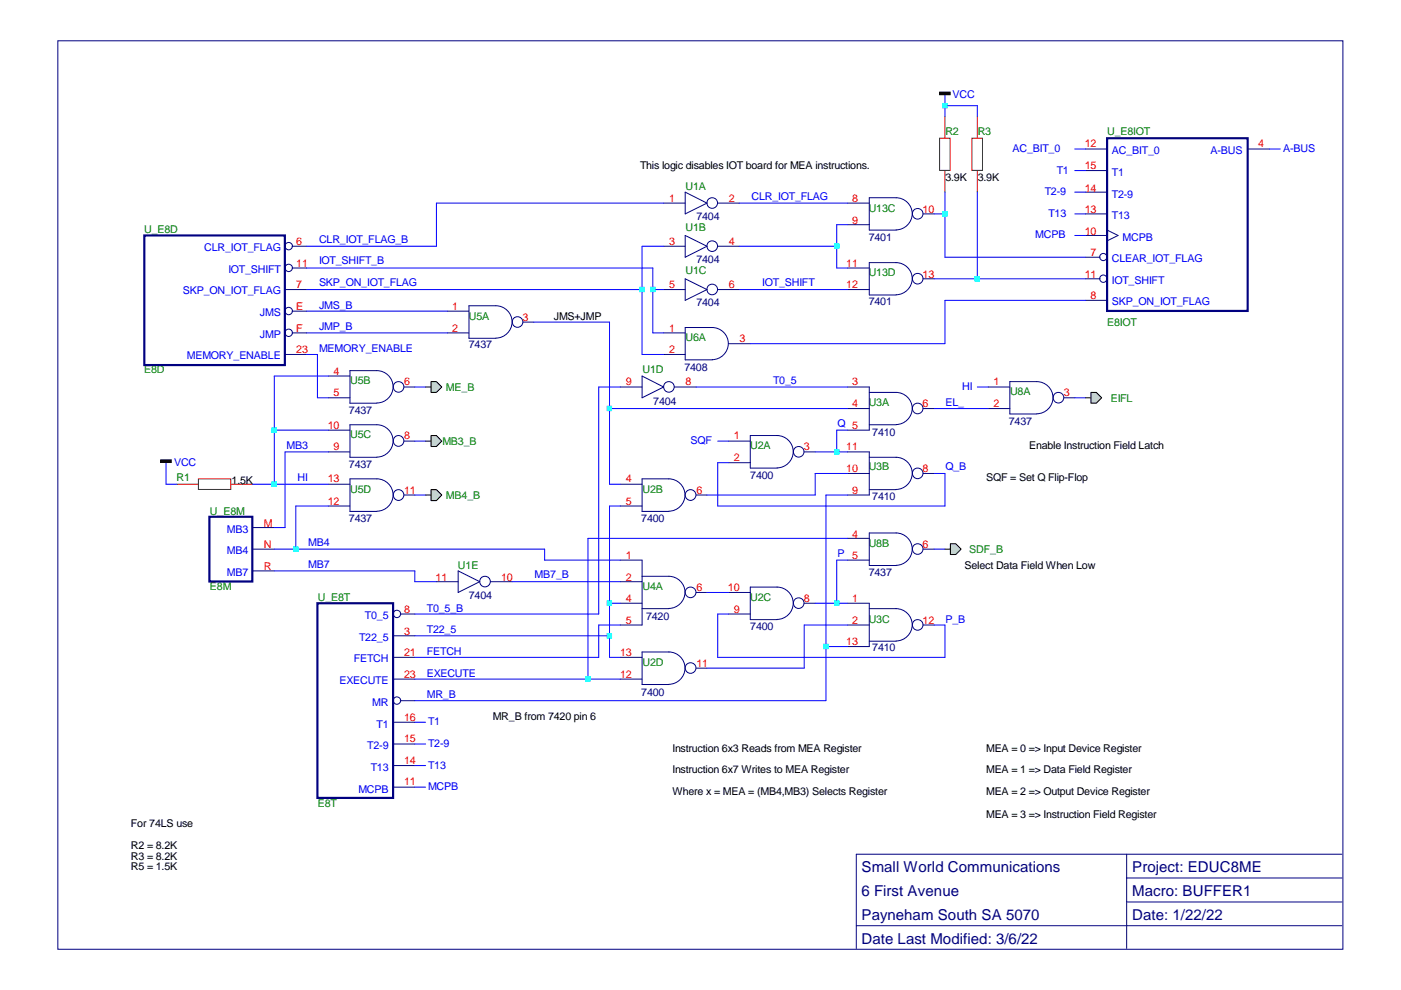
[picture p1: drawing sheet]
<svg xmlns="http://www.w3.org/2000/svg" width="297mm" height="210mm" viewBox="0 0 297 210" stroke-linecap="round" stroke-linejoin="round" font-family="sans-serif">
<g fill="none" stroke="#000080" stroke-width=".21">
<path d="M12.3 8.7h272.4v192.6h-272.4zM230.2 36.2h4.5M230.2 31.6h4.5M264.6 31.6h4.5M61.9 52.2h3.1M61.9 56.8h3.1M140.7 52.2h4.6M140.7 43.1h4.6M145.3 40.7l4.6 2.4-4.6 2.3zM145.3 49.9l4.6 2.3-4.6 2.3zM145.3 59.1l4.6 2.3-4.6 2.3zM152.2 52.2h4.5"/>
<path d="M152.2 43.1h4.5M179.7 56.8h4.6M179.7 43.1h4.6M179.7 47.6h4.6M190 41.9a3.4 3.4 0 0 1 3.4 3.4 3.4 3.4 0 0 1-3.4 3.4M190 55.7a3.4 3.4 0 0 1 3.4 3.4 3.4 3.4 0 0 1-3.4 3.4M190 41.9h-5.7v6.9h5.7M190 55.7h-5.7v6.8h5.7M195.7 59.1h2.4M195.7 45.4h2.4M230.2 54.5h3M230.2 59.1h3"/>
<path d="M230.2 40.7h4.5M230.2 45.4h4.5M230.2 49.9h4.5M234.7 48.8l2.4 1.1-2.4 1.2M60.4 61.4h4.6M60.4 75.2h4.6M61.9 66h3.1M61.9 70.6h3.1M69.6 79.7h4.6M94.9 66h4.5M94.9 70.6h4.5M105.1 71.7a3.4 3.4 0 0 0 3.5-3.4 3.4 3.4 0 0 0-3.5-3.5h-5.7v6.9h5.7"/>
<path d="M110.9 68.3h2.3M136.1 79.7l4.6 2.4-4.6 2.2zM140.7 70.6h4.6M140.7 61.4h4.6M140.7 75.2h4.6M145.3 69.4h5.7a3.4 3.4 0 0 1 3.4 3.4 3.4 3.4 0 0 1-3.4 3.5h-5.7zM152.2 61.4h4.5M154.5 72.9h4.6M179.7 61.4h4.6M230.2 63.7h4.5M69.6 95.8h4.6M69.6 91.2h4.6"/>
<path d="M69.6 84.3h4.6M79.9 96.9a3.4 3.4 0 0 0 3.4-3.4 3.4 3.4 0 0 0-3.4-3.4h-5.7v6.9h5.7M79.9 85.4a3.4 3.4 0 0 0 3.4-3.4 3.4 3.4 0 0 0-3.4-3.4h-5.7v6.9h5.7M85.7 93.5h2.3M85.7 82.1h2.3M131.5 82.1h4.6M143 82.1h4.6M154.5 93.5h4.6M154.5 98.1h4.6M164.7 92.3a3.4 3.4 0 0 1 3.5 3.5 3.4 3.4 0 0 1-3.5 3.4M164.8 92.3h-5.7v6.9h5.7M170.5 95.8h2.3"/>
<path d="M179.7 82.1h4.6v9.1h-4.6M179.7 95.8h4.6v9.2h-4.6M179.7 86.6h4.6M184.3 97h5.7M184.3 90.1h5.7M184.3 83.2h5.7M190 97a3.4 3.4 0 0 1 3.4 3.4 3.4 3.4 0 0 1-3.4 3.4M190 83.2a3.4 3.4 0 0 1 3.4 3.4 3.4 3.4 0 0 1-3.4 3.4M195.7 86.6h2.4M209.5 86.6h4.6M209.5 82.1h4.6M219.8 87.7a3.4 3.4 0 0 0 3.5-3.4 3.4 3.4 0 0 0-3.5-3.4h-5.7v6.9h5.7"/>
<path d="M225.6 84.3h2.3M53.5 116.4h4.7M53.5 111.9h4.7M69.6 102.7h4.6M69.6 107.3h4.6M79.9 108.4a3.4 3.4 0 0 0 3.4-3.4 3.4 3.4 0 0 0-3.4-3.5h-5.7v6.9h5.7M85.7 105h2.3M131.5 118.8h4.6v13.7h-4.6M131.5 102.7h4.6M131.5 107.3h4.6M141.8 101.5a3.4 3.4 0 0 1 3.4 3.5 3.4 3.4 0 0 1-3.4 3.4M141.8 101.5h-5.7v6.9h5.7"/>
<path d="M147.6 105h2.3M179.7 114.1h4.6M179.7 118.8h4.6M179.7 100.4h4.6M184.3 103.8h5.7M190 113a3.4 3.4 0 0 1 3.4 3.4 3.4 3.4 0 0 1-3.4 3.5M190 113h-5.7v6.9h5.7M195.7 116.4h2.4M195.7 100.4h2.4M53.5 121h4.7M83.4 139.4h4.6M83.4 134.8h4.6"/>
<path d="M84.9 130.2h3.1M92.5 123.3h4.6M97.1 121l4.6 2.3-4.6 2.3zM104 123.3h4.6M131.5 127.9h4.6M131.5 139.4h4.6M131.5 123.3h4.6M136.1 129h5.7M136.1 122.2h5.7M141.8 138.2a3.4 3.4 0 0 1 3.4 3.5 3.4 3.4 0 0 1-3.4 3.4M141.8 122.2a3.4 3.4 0 0 1 3.4 3.4 3.4 3.4 0 0 1-3.4 3.4M141.8 138.2h-5.7v6.9h5.7"/>
<path d="M147.6 125.6h2.3M154.5 125.6h4.6M154.5 130.2h4.6M164.7 124.5a3.4 3.4 0 0 1 3.5 3.4 3.4 3.4 0 0 1-3.5 3.4M164.8 124.5h-5.7v6.9h5.7M170.5 127.9h2.3M179.7 127.9h4.6v9.2h-4.6M179.7 132.5h4.6M184.3 135.9h5.7M184.3 129h5.7M190 129a3.4 3.4 0 0 1 3.4 3.5 3.4 3.4 0 0 1-3.4 3.4M195.7 132.5h2.4"/>
<path d="M83.4 144h4.6M83.4 157.7h4.6M83.4 153.1h4.6M84.9 148.6h3.1M131.5 144h4.6M147.6 141.7h2.3M83.4 162.3h4.6M83.4 166.9h4.6M181.6 196.3h102.9M238.9 181.1v20M238.9 186.2h45.6M238.9 191.2h45.6"/>
<path d="M284.5 181.1h-102.9v20"/>
<circle cx="61.2" cy="56.8" r=".78"/>
<circle cx="61.2" cy="52.2" r=".78"/>
<circle cx="151" cy="52.2" r="1.13"/>
<circle cx="151" cy="43" r="1.13"/>
<circle cx="194.6" cy="45.3" r="1.13"/>
<circle cx="194.6" cy="59.1" r="1.13"/>
<circle cx="233.9" cy="59.1" r=".77"/>
<circle cx="233.9" cy="54.5" r=".76"/>
<circle cx="61.2" cy="65.9" r=".78"/>
<circle cx="61.2" cy="70.6" r=".78"/>
<circle cx="109.7" cy="68.3" r="1.13"/>
<circle cx="151" cy="61.4" r="1.13"/>
<circle cx="84.5" cy="93.5" r="1.14"/>
<circle cx="84.5" cy="82" r="1.13"/>
<circle cx="141.8" cy="82" r="1.13"/>
<circle cx="169.3" cy="95.8" r="1.13"/>
<circle cx="194.6" cy="86.6" r="1.13"/>
<circle cx="224.4" cy="84.3" r="1.13"/>
<circle cx="84.5" cy="105" r="1.14"/>
<circle cx="146.4" cy="105" r="1.14"/>
<circle cx="194.6" cy="116.4" r="1.13"/>
<circle cx="194.6" cy="100.4" r="1.13"/>
<circle cx="84.2" cy="130.2" r=".78"/>
<circle cx="102.8" cy="123.3" r="1.13"/>
<circle cx="146.4" cy="125.6" r="1.13"/>
<circle cx="169.3" cy="127.9" r="1.13"/>
<circle cx="194.6" cy="132.5" r="1.13"/>
<circle cx="84.2" cy="148.5" r=".78"/>
<circle cx="146.4" cy="141.6" r="1.13"/>
</g>
<path d="M234.7 29.3h29.8v36.6h-29.8zM30.6 49.9h29.8v27.5h-29.8zM44.4 109.6h9.1v13.7h-9.1zM67.3 127.9h16v41.3h-16z" fill="none" stroke="#000080" stroke-width=".46"/>
<path d="M199.2 29.3h2.3v6.8h-2.3zM200.4 24.7v4.6M200.4 36.2v4.5M206.1 29.3h2.2v6.8h-2.2zM207.2 24.7v4.6M207.2 36.2v4.5M37.5 102.7h4.6M42.1 101.5h6.8v2.3h-6.8zM49 102.7h4.5" fill="none" stroke="#800000" stroke-width=".21"/>
<path d="M227.9 84.3h2.3" fill="none" stroke="#00f" stroke-width=".21"/>
<path d="M230.2 84.3h1.1" fill="none" stroke="#000" stroke-width=".21"/>
<path d="M231.3 83.2h1.1l1.2 1.1-1.2 1.2h-1.1z" fill-rule="evenodd" fill="#c0dcc0"/>
<path d="M231.3 83.2h1.1l1.2 1.1-1.2 1.2h-1.1z" fill="none" stroke="#000" stroke-width=".21"/>
<path d="M152.2 93.5h2.3M179.7 100.4h-6.9v4.6h-22.9M175.1 137.1h4.6" fill="none" stroke="#00f" stroke-width=".21"/>
<path d="M174.7 136.6h.8v.9h-.8z" fill-rule="evenodd" fill="#0ff"/>
<path d="M174.7 136.6h.8v.9h-.8z" fill="none" stroke="#0ff" stroke-width=".21"/>
<path d="M179.7 105h-4.6v32.1" fill="none" stroke="#00f" stroke-width=".21"/>
<path d="M174.7 136.6h.8v.9h-.8z" fill-rule="evenodd" fill="#0ff"/>
<path d="M174.7 136.6h.8v.9h-.8z" fill="none" stroke="#0ff" stroke-width=".21"/>
<path d="M175.1 137.1v11.5h-87.1" fill="none" stroke="#00f" stroke-width=".21"/>
<path d="M174.7 136.6h.8v.9h-.8z" fill-rule="evenodd" fill="#0ff"/>
<path d="M174.7 136.6h.8v.9h-.8z" fill="none" stroke="#0ff" stroke-width=".21"/>
<path d="M131.5 82.1h-4.6v48.1h-38.9M172.8 95.8h4.6" fill="none" stroke="#00f" stroke-width=".21"/>
<path d="M176.9 95.3h.9v.9h-.9z" fill-rule="evenodd" fill="#0ff"/>
<path d="M176.9 95.3h.9v.9h-.9z" fill="none" stroke="#0ff" stroke-width=".21"/>
<path d="M177.4 95.8h2.3" fill="none" stroke="#00f" stroke-width=".21"/>
<path d="M176.9 95.3h.9v.9h-.9z" fill-rule="evenodd" fill="#0ff"/>
<path d="M176.9 95.3h.9v.9h-.9z" fill="none" stroke="#0ff" stroke-width=".21"/>
<path d="M179.7 91.2h-2.3v4.6" fill="none" stroke="#00f" stroke-width=".21"/>
<path d="M176.9 95.3h.9v.9h-.9z" fill-rule="evenodd" fill="#0ff"/>
<path d="M176.9 95.3h.9v.9h-.9z" fill="none" stroke="#0ff" stroke-width=".21"/>
<path d="M198.1 116.4h2.3" fill="none" stroke="#00f" stroke-width=".21"/>
<path d="M200.4 116.4h1.1" fill="none" stroke="#000" stroke-width=".21"/>
<path d="M201.5 115.3h1.1l1.2 1.1-1.2 1.2h-1.1z" fill-rule="evenodd" fill="#c0dcc0"/>
<path d="M201.5 115.3h1.1l1.2 1.1-1.2 1.2h-1.1z" fill="none" stroke="#000" stroke-width=".21"/>
<path d="M129.2 127.9h2.3" fill="none" stroke="#00f" stroke-width=".21"/>
<path d="M128.8 127.4h.9v.9h-.9z" fill-rule="evenodd" fill="#0ff"/>
<path d="M128.8 127.4h.9v.9h-.9z" fill="none" stroke="#0ff" stroke-width=".21"/>
<path d="M129.2 127.9v6.9" fill="none" stroke="#00f" stroke-width=".21"/>
<path d="M128.8 127.4h.9v.9h-.9z" fill-rule="evenodd" fill="#0ff"/>
<path d="M128.8 127.4h.9v.9h-.9z" fill="none" stroke="#0ff" stroke-width=".21"/>
<path d="M128.8 134.3h.9v.9h-.9z" fill-rule="evenodd" fill="#0ff"/>
<path d="M128.8 134.3h.9v.9h-.9z" fill="none" stroke="#0ff" stroke-width=".21"/>
<path d="M129.2 134.8v4.6h2.3" fill="none" stroke="#00f" stroke-width=".21"/>
<path d="M128.8 134.3h.9v.9h-.9z" fill-rule="evenodd" fill="#0ff"/>
<path d="M128.8 134.3h.9v.9h-.9z" fill="none" stroke="#0ff" stroke-width=".21"/>
<path d="M131.5 107.3h-2.3v20.6" fill="none" stroke="#00f" stroke-width=".21"/>
<path d="M128.8 127.4h.9v.9h-.9z" fill-rule="evenodd" fill="#0ff"/>
<path d="M128.8 127.4h.9v.9h-.9z" fill="none" stroke="#0ff" stroke-width=".21"/>
<path d="M88 134.8h41.2" fill="none" stroke="#00f" stroke-width=".21"/>
<path d="M128.8 134.3h.9v.9h-.9z" fill-rule="evenodd" fill="#0ff"/>
<path d="M128.8 134.3h.9v.9h-.9z" fill="none" stroke="#0ff" stroke-width=".21"/>
<path d="M113.2 68.3h16v18.3" fill="none" stroke="#00f" stroke-width=".21"/>
<path d="M128.8 86.2h.9v.9h-.9z" fill-rule="evenodd" fill="#0ff"/>
<path d="M128.8 86.2h.9v.9h-.9z" fill="none" stroke="#0ff" stroke-width=".21"/>
<path d="M129.2 86.6v16.1h2.3" fill="none" stroke="#00f" stroke-width=".21"/>
<path d="M128.8 86.2h.9v.9h-.9z" fill-rule="evenodd" fill="#0ff"/>
<path d="M128.8 86.2h.9v.9h-.9z" fill="none" stroke="#0ff" stroke-width=".21"/>
<path d="M129.2 86.6h50.5" fill="none" stroke="#00f" stroke-width=".21"/>
<path d="M128.8 86.2h.9v.9h-.9z" fill-rule="evenodd" fill="#0ff"/>
<path d="M128.8 86.2h.9v.9h-.9z" fill="none" stroke="#0ff" stroke-width=".21"/>
<path d="M147.6 82.1h32.1M179.7 132.5h-9.2v9.2h-20.6M124.7 144h6.8" fill="none" stroke="#00f" stroke-width=".21"/>
<path d="M124.2 143.5h.9v.9h-.9z" fill-rule="evenodd" fill="#0ff"/>
<path d="M124.2 143.5h.9v.9h-.9z" fill="none" stroke="#0ff" stroke-width=".21"/>
<path d="M179.7 114.1h-55v29.9" fill="none" stroke="#00f" stroke-width=".21"/>
<path d="M124.2 143.5h.9v.9h-.9z" fill-rule="evenodd" fill="#0ff"/>
<path d="M124.2 143.5h.9v.9h-.9z" fill="none" stroke="#0ff" stroke-width=".21"/>
<path d="M88 144h36.7" fill="none" stroke="#00f" stroke-width=".21"/>
<path d="M124.2 143.5h.9v.9h-.9z" fill-rule="evenodd" fill="#0ff"/>
<path d="M124.2 143.5h.9v.9h-.9z" fill="none" stroke="#0ff" stroke-width=".21"/>
<path d="M154.5 98.1h-2.3v9.2h48.2v-6.9h-2.3M149.9 125.6h4.6M154.5 130.2h-2.3v9.2h48.2v-6.9h-2.3M172.8 127.9h4.6" fill="none" stroke="#00f" stroke-width=".21"/>
<path d="M176.9 127.4h.9v.9h-.9z" fill-rule="evenodd" fill="#0ff"/>
<path d="M176.9 127.4h.9v.9h-.9z" fill="none" stroke="#0ff" stroke-width=".21"/>
<path d="M177.4 127.9h2.3" fill="none" stroke="#00f" stroke-width=".21"/>
<path d="M176.9 127.4h.9v.9h-.9z" fill-rule="evenodd" fill="#0ff"/>
<path d="M176.9 127.4h.9v.9h-.9z" fill="none" stroke="#0ff" stroke-width=".21"/>
<path d="M179.7 118.8h-2.3v9.1" fill="none" stroke="#00f" stroke-width=".21"/>
<path d="M176.9 127.4h.9v.9h-.9z" fill-rule="evenodd" fill="#0ff"/>
<path d="M176.9 127.4h.9v.9h-.9z" fill="none" stroke="#0ff" stroke-width=".21"/>
<path d="M140.7 43.1h-48.2v9.1h-27.5M65 70.6h29.9M65 66h29.9M65 61.4h71.1M198.1 86.6h11.4M58.2 121h29.8v2.3h4.5M108.6 123.3h22.9M131.5 132.5h-4.6v6.9h-38.9" fill="none" stroke="#00f" stroke-width=".21"/>
<path d="M135.7 60.9h.9v.9h-.9z" fill-rule="evenodd" fill="#0ff"/>
<path d="M135.7 60.9h.9v.9h-.9z" fill="none" stroke="#0ff" stroke-width=".21"/>
<path d="M140.7 52.2h-4.6v9.2" fill="none" stroke="#00f" stroke-width=".21"/>
<path d="M135.7 60.9h.9v.9h-.9z" fill-rule="evenodd" fill="#0ff"/>
<path d="M135.7 60.9h.9v.9h-.9z" fill="none" stroke="#0ff" stroke-width=".21"/>
<path d="M136.1 61.4v13.8h4.6" fill="none" stroke="#00f" stroke-width=".21"/>
<path d="M135.7 60.9h.9v.9h-.9z" fill-rule="evenodd" fill="#0ff"/>
<path d="M135.7 60.9h.9v.9h-.9z" fill="none" stroke="#0ff" stroke-width=".21"/>
<path d="M65 56.8h73.4v4.6" fill="none" stroke="#00f" stroke-width=".21"/>
<path d="M138 60.9h.8v.9h-.8z" fill-rule="evenodd" fill="#0ff"/>
<path d="M138 60.9h.8v.9h-.8z" fill="none" stroke="#0ff" stroke-width=".21"/>
<path d="M138.4 61.4h2.3" fill="none" stroke="#00f" stroke-width=".21"/>
<path d="M138 60.9h.8v.9h-.8z" fill-rule="evenodd" fill="#0ff"/>
<path d="M138 60.9h.8v.9h-.8z" fill="none" stroke="#0ff" stroke-width=".21"/>
<path d="M138.4 61.4v9.2h2.3" fill="none" stroke="#00f" stroke-width=".21"/>
<path d="M138 60.9h.8v.9h-.8z" fill-rule="evenodd" fill="#0ff"/>
<path d="M138 60.9h.8v.9h-.8z" fill="none" stroke="#0ff" stroke-width=".21"/>
<path d="M156.7 43.1h23M156.7 52.2h20.7" fill="none" stroke="#00f" stroke-width=".21"/>
<path d="M176.9 51.7h.9v.9h-.9z" fill-rule="evenodd" fill="#0ff"/>
<path d="M176.9 51.7h.9v.9h-.9z" fill="none" stroke="#0ff" stroke-width=".21"/>
<path d="M179.7 47.6h-2.3v4.6" fill="none" stroke="#00f" stroke-width=".21"/>
<path d="M176.9 51.7h.9v.9h-.9z" fill-rule="evenodd" fill="#0ff"/>
<path d="M176.9 51.7h.9v.9h-.9z" fill="none" stroke="#0ff" stroke-width=".21"/>
<path d="M177.4 52.2v4.6h2.3" fill="none" stroke="#00f" stroke-width=".21"/>
<path d="M176.9 51.7h.9v.9h-.9z" fill-rule="evenodd" fill="#0ff"/>
<path d="M176.9 51.7h.9v.9h-.9z" fill="none" stroke="#0ff" stroke-width=".21"/>
<path d="M156.7 61.4h23M88 82.1h2.2" fill="none" stroke="#00f" stroke-width=".21"/>
<path d="M90.2 82.1h1.2" fill="none" stroke="#000" stroke-width=".21"/>
<path d="M91.4 80.9h1.1l1.2 1.2-1.2 1.1h-1.1z" fill-rule="evenodd" fill="#c0dcc0"/>
<path d="M91.4 80.9h1.1l1.2 1.2-1.2 1.1h-1.1z" fill="none" stroke="#000" stroke-width=".21"/>
<path d="M198.1 59.1h9.1" fill="none" stroke="#00f" stroke-width=".21"/>
<path d="M206.7 58.6h.9v.9h-.9z" fill-rule="evenodd" fill="#0ff"/>
<path d="M206.7 58.6h.9v.9h-.9z" fill="none" stroke="#0ff" stroke-width=".21"/>
<path d="M207.2 59.1h23" fill="none" stroke="#00f" stroke-width=".21"/>
<path d="M206.7 58.6h.9v.9h-.9z" fill-rule="evenodd" fill="#0ff"/>
<path d="M206.7 58.6h.9v.9h-.9z" fill="none" stroke="#0ff" stroke-width=".21"/>
<path d="M207.2 40.7v18.4" fill="none" stroke="#00f" stroke-width=".21"/>
<path d="M206.7 58.6h.9v.9h-.9z" fill-rule="evenodd" fill="#0ff"/>
<path d="M206.7 58.6h.9v.9h-.9z" fill="none" stroke="#0ff" stroke-width=".21"/>
<path d="M198.1 45.4h2.3" fill="none" stroke="#00f" stroke-width=".21"/>
<path d="M199.9 44.9h.9v.9h-.9z" fill-rule="evenodd" fill="#0ff"/>
<path d="M199.9 44.9h.9v.9h-.9z" fill="none" stroke="#0ff" stroke-width=".21"/>
<path d="M200.4 45.4v9.1h29.8" fill="none" stroke="#00f" stroke-width=".21"/>
<path d="M199.9 44.9h.9v.9h-.9z" fill-rule="evenodd" fill="#0ff"/>
<path d="M199.9 44.9h.9v.9h-.9z" fill="none" stroke="#0ff" stroke-width=".21"/>
<path d="M200.4 40.7v4.7" fill="none" stroke="#00f" stroke-width=".21"/>
<path d="M199.9 44.9h.9v.9h-.9z" fill-rule="evenodd" fill="#0ff"/>
<path d="M199.9 44.9h.9v.9h-.9z" fill="none" stroke="#0ff" stroke-width=".21"/>
<path d="M227.9 36.2h2.3M227.9 45.4h2.3M230.2 63.7h-29.8v9.2h-41.3M53.5 102.7h4.7" fill="none" stroke="#00f" stroke-width=".21"/>
<path d="M57.7 102.2h.8v.9h-.8z" fill-rule="evenodd" fill="#0ff"/>
<path d="M57.7 102.2h.8v.9h-.8z" fill="none" stroke="#0ff" stroke-width=".21"/>
<path d="M58.2 102.7h11.4" fill="none" stroke="#00f" stroke-width=".21"/>
<path d="M57.7 102.2h.8v.9h-.8z" fill-rule="evenodd" fill="#0ff"/>
<path d="M57.7 102.2h.8v.9h-.8z" fill="none" stroke="#0ff" stroke-width=".21"/>
<path d="M58.2 91.2v11.5" fill="none" stroke="#00f" stroke-width=".21"/>
<path d="M57.7 102.2h.8v.9h-.8z" fill-rule="evenodd" fill="#0ff"/>
<path d="M57.7 102.2h.8v.9h-.8z" fill="none" stroke="#0ff" stroke-width=".21"/>
<path d="M57.7 90.8h.8v.8h-.8z" fill-rule="evenodd" fill="#0ff"/>
<path d="M57.7 90.8h.8v.8h-.8z" fill="none" stroke="#0ff" stroke-width=".21"/>
<path d="M58.2 91.2h11.4" fill="none" stroke="#00f" stroke-width=".21"/>
<path d="M57.7 90.8h.8v.8h-.8z" fill-rule="evenodd" fill="#0ff"/>
<path d="M57.7 90.8h.8v.8h-.8z" fill="none" stroke="#0ff" stroke-width=".21"/>
<path d="M69.6 79.7h-11.4v11.5" fill="none" stroke="#00f" stroke-width=".21"/>
<path d="M57.7 90.8h.8v.8h-.8z" fill-rule="evenodd" fill="#0ff"/>
<path d="M57.7 90.8h.8v.8h-.8z" fill="none" stroke="#0ff" stroke-width=".21"/>
<path d="M200.4 20.1v2.3" fill="none" stroke="#00f" stroke-width=".21"/>
<path d="M199.2 19.5h2.3v.6h-2.3z" fill-rule="evenodd" fill="#0b0000"/>
<path d="M199.2 19.5h2.3v.6h-2.3z" fill="none" stroke="#000" stroke-width=".21"/>
<path d="M199.9 21.9h.9v.9h-.9z" fill-rule="evenodd" fill="#0ff"/>
<path d="M199.9 21.9h.9v.9h-.9z" fill="none" stroke="#0ff" stroke-width=".21"/>
<path d="M200.4 22.4v2.3" fill="none" stroke="#00f" stroke-width=".21"/>
<path d="M199.9 21.9h.9v.9h-.9z" fill-rule="evenodd" fill="#0ff"/>
<path d="M199.9 21.9h.9v.9h-.9z" fill="none" stroke="#0ff" stroke-width=".21"/>
<path d="M200.4 22.4h6.8v2.3" fill="none" stroke="#00f" stroke-width=".21"/>
<path d="M199.9 21.9h.9v.9h-.9z" fill-rule="evenodd" fill="#0ff"/>
<path d="M199.9 21.9h.9v.9h-.9z" fill="none" stroke="#0ff" stroke-width=".21"/>
<path d="M35.2 98.1v4.6h2.3" fill="none" stroke="#00f" stroke-width=".21"/>
<path d="M34.1 97.5h2.2v.6h-2.2z" fill-rule="evenodd" fill="#0b0000"/>
<path d="M34.1 97.5h2.2v.6h-2.2zM90.2 93.5h1.2" fill="none" stroke="#000" stroke-width=".21"/>
<path d="M269.1 31.6h2.3M227.9 49.9h2.3M227.9 40.7h2.3M88 93.5h2.2" fill="none" stroke="#00f" stroke-width=".21"/>
<path d="M91.4 92.3h1.1l1.2 1.2-1.2 1.2h-1.1z" fill-rule="evenodd" fill="#c0dcc0"/>
<path d="M91.4 92.3h1.1l1.2 1.2-1.2 1.2h-1.1z" fill="none" stroke="#000" stroke-width=".21"/>
<path d="M58.2 116.4h4.5" fill="none" stroke="#00f" stroke-width=".21"/>
<path d="M62.3 116h.8v.9h-.8z" fill-rule="evenodd" fill="#0ff"/>
<path d="M62.3 116h.8v.9h-.8z" fill="none" stroke="#0ff" stroke-width=".21"/>
<path d="M62.7 116.4h52.8v2.4h16" fill="none" stroke="#00f" stroke-width=".21"/>
<path d="M62.3 116h.8v.9h-.8z" fill-rule="evenodd" fill="#0ff"/>
<path d="M62.3 116h.8v.9h-.8z" fill="none" stroke="#0ff" stroke-width=".21"/>
<path d="M69.6 107.3h-6.9v9.1" fill="none" stroke="#00f" stroke-width=".21"/>
<path d="M62.3 116h.8v.9h-.8z" fill-rule="evenodd" fill="#0ff"/>
<path d="M62.3 116h.8v.9h-.8z" fill="none" stroke="#0ff" stroke-width=".21"/>
<path d="M227.9 31.6h2.3M65 75.2h2.3v9.1h2.3M69.6 95.8h-9.2v16.1h-2.2M207.2 82.1h2.3M88 105h2.2M88 153.1h2.2M88 157.7h2.2M88 162.3h2.2M88 166.9h2.2" fill="none" stroke="#00f" stroke-width=".21"/>
<path d="M90.2 105h1.2" fill="none" stroke="#000" stroke-width=".21"/>
<path d="M91.4 103.8h1.1l1.2 1.2-1.2 1.1h-1.1z" fill-rule="evenodd" fill="#c0dcc0"/>
<path d="M91.4 103.8h1.1l1.2 1.2-1.2 1.1h-1.1z" fill="none" stroke="#000" stroke-width=".21"/>
<g font-size="3.2" fill="#000080">
<text x="182.7" y="184.9">Small World Communications</text>
<text x="240.1" y="184.9">Project: EDUC8ME</text>
<text x="182.7" y="190">6 First Avenue</text>
<text x="240.1" y="190">Macro: BUFFER1</text>
<text x="182.7" y="195">Payneham South SA 5070</text>
<text x="240.1" y="195">Date: 1/22/22</text>
<text x="182.7" y="200.1">Date Last Modified: 3/6/22</text>
</g>
<g font-size="2.3" fill="#00f">
<text x="202" y="20.8">VCC</text>
<text x="214.7" y="32.2">AC_BIT_0</text>
<text x="235.7" y="32.7">AC_BIT_0</text>
<text x="256.7" y="32.7">A-BUS</text>
<text x="272.1" y="32.2">A-BUS</text>
<text x="221.5" y="41.4">T2-9</text>
<text x="224.1" y="36.8">T1</text>
<text x="235.7" y="37.3">T1</text>
<text x="235.7" y="41.9">T2-9</text>
<text x="159.3" y="42.4">CLR_IOT_FLAG</text>
<text x="222.3" y="45.9">T13</text>
<text x="235.7" y="46.5">T13</text>
<text x="43.3" y="53.3">CLR_IOT_FLAG</text>
<text x="67.6" y="51.5">CLR_IOT_FLAG_B</text>
<text x="219.5" y="50.5">MCPB</text>
<text x="238" y="51">MCPB</text>
<text x="48.4" y="57.8">IOT_SHIFT</text>
<text x="67.6" y="56.1">IOT_SHIFT_B</text>
<text x="235.7" y="55.6">CLEAR_IOT_FLAG</text>
<text x="38.8" y="62.4">SKP_ON_IOT_FLAG</text>
<text x="67.6" y="65.5">JMS_B</text>
<text x="67.6" y="60.6">SKP_ON_IOT_FLAG</text>
<text x="161.6" y="60.6">IOT_SHIFT</text>
<text x="235.7" y="60.1">IOT_SHIFT</text>
<text x="235.7" y="64.7">SKP_ON_IOT_FLAG</text>
<text x="55.1" y="67">JMS</text>
<text x="55.1" y="71.6">JMP</text>
<text x="67.6" y="70">JMP_B</text>
<text x="39.6" y="76.1">MEMORY_ENABLE</text>
<text x="67.6" y="74.6">MEMORY_ENABLE</text>
<text x="163.9" y="81.5">T0_5</text>
<text x="204" y="82.7">HI</text>
<text x="200.4" y="86">EL_</text>
<text x="60.8" y="95.2">MB3</text>
<text x="146.4" y="94.2">SQF</text>
<text x="177.6" y="90.6">Q 5</text>
<text x="36.9" y="98.7">VCC</text>
<text x="200.4" y="99.8">Q_B</text>
<text x="63.1" y="102">HI</text>
<text x="48.1" y="113">MB3</text>
<text x="48.1" y="117.5">MB4</text>
<text x="65.3" y="115.8">MB4</text>
<text x="177.6" y="118">P 5</text>
<text x="48.1" y="122.1">MB7</text>
<text x="65.3" y="120.3">MB7</text>
<text x="113.4" y="122.6">MB7_B</text>
<text x="77.4" y="131.2">T0_5</text>
<text x="90.5" y="129.7">T0_5_B</text>
<text x="76.1" y="135.8">T22_5</text>
<text x="90.5" y="134.3">T22_5</text>
<text x="200.4" y="132">P_B</text>
<text x="75" y="140.4">FETCH</text>
<text x="90.5" y="143.4">EXECUTE</text>
<text x="90.5" y="138.9">FETCH</text>
<text x="72" y="145">EXECUTE</text>
<text x="78.9" y="149.8">MR</text>
<text x="90.5" y="148">MR_B</text>
<text x="79.8" y="154.3">T1</text>
<text x="90.7" y="153.8">T1</text>
<text x="77.9" y="158.9">T2-9</text>
<text x="90.7" y="158.4">T2-9</text>
<text x="78.6" y="163.5">T13</text>
<text x="90.7" y="163">T13</text>
<text x="90.7" y="167.5">MCPB</text>
<text x="76" y="168">MCPB</text>
</g>
<g font-size="2.3" fill="#008000">
<text x="200.4" y="28.7">R2</text>
<text x="207.3" y="28.7">R3</text>
<text x="234.7" y="28.7">U_E8IOT</text>
<text x="145.4" y="40.4">U1A</text>
<text x="184.2" y="44.9">U13C</text>
<text x="30.6" y="49.5">U_E8D</text>
<text x="145.4" y="49">U1B</text>
<text x="145.4" y="58.1">U1C</text>
<text x="184.2" y="58.6">U13D</text>
<text x="99.4" y="67.7">U5A</text>
<text x="234.7" y="69">E8IOT</text>
<text x="145.4" y="72.3">U6A</text>
<text x="30.6" y="79.2">E8D</text>
<text x="74.2" y="81.5">U5B</text>
<text x="94.6" y="83">ME_B</text>
<text x="136.2" y="79.2">U1D</text>
<text x="214.2" y="83.7">U8A</text>
<text x="184.2" y="86">U3A</text>
<text x="235.5" y="85.3">EIFL</text>
<text x="74.2" y="92.9">U5C</text>
<text x="93.8" y="94.4">MB3_B</text>
<text x="159.1" y="95.2">U2A</text>
<text x="184.2" y="99.8">U3B</text>
<text x="37.4" y="102">R1</text>
<text x="74.2" y="104.6">U5D</text>
<text x="94.6" y="105.8">MB4_B</text>
<text x="136.2" y="104.6">U2B</text>
<text x="44.5" y="109.1">U_E8M</text>
<text x="184.2" y="116">U8B</text>
<text x="205.5" y="117.3">SDF_B</text>
<text x="44.5" y="125.2">E8M</text>
<text x="97.1" y="120.6">U1E</text>
<text x="136.2" y="125.2">U4A</text>
<text x="67.4" y="127.4">U_E8T</text>
<text x="159.1" y="127.4">U2C</text>
<text x="184.2" y="132">U3C</text>
<text x="136.2" y="141.2">U2D</text>
<text x="67.4" y="171.1">E8T</text>
</g>
<g font-size="2.3">
<text x="135.7" y="35.8">This logic disables IOT board for MEA instructions.</text>
<text x="200.4" y="38.3">3.9K</text>
<text x="207.3" y="38.3">3.9K</text>
<text x="117.4" y="67.7">JMS+JMP</text>
<text x="218.2" y="95.2">Enable Instruction Field Latch</text>
<text x="49.1" y="102.5">1.5K</text>
<text x="209.1" y="102">SQF = Set Q Flip-Flop</text>
<text x="204.5" y="120.6">Select Data Field When Low</text>
<text x="104.5" y="152.6">MR_B from 7420 pin 6</text>
<text x="142.6" y="159.4">Instruction 6x3 Reads from MEA Register</text>
<text x="209.1" y="159.4">MEA = 0 =&gt; Input Device Register</text>
<text x="142.6" y="164">Instruction 6x7 Writes to MEA Register</text>
<text x="209.1" y="164">MEA = 1 =&gt; Data Field Register</text>
<text x="142.6" y="168.5">Where x = MEA = (MB4,MB3) Selects Register</text>
<text x="209.1" y="168.5">MEA = 2 =&gt; Output Device Register</text>
<text x="209.1" y="173.4">MEA = 3 =&gt; Instruction Field Register</text>
<text x="27.8" y="175.4">For 74LS use</text>
<text x="27.8" y="180">R2 = 8.2K</text>
<text x="27.8" y="184.5">R5 = 1.5K</text>
<text x="27.8" y="182.3">R3 = 8.2K</text>
</g>
<g font-size="2.3" fill="#f00">
<text x="230" y="35.8">15</text>
<text x="230" y="31.2">12</text>
<text x="266.7" y="31.2">4</text>
<text x="230" y="40.6">14</text>
<text x="141.8" y="42.9">1</text>
<text x="154.5" y="42.9">2</text>
<text x="180.7" y="47.5">9</text>
<text x="180.7" y="42.9">8</text>
<text x="195.6" y="45.2">10</text>
<text x="230" y="45.2">13</text>
<text x="62.8" y="52">6</text>
<text x="141.8" y="52">3</text>
<text x="154.5" y="52">4</text>
<text x="230" y="49.8">10</text>
<text x="62.8" y="56.6">11</text>
<text x="179.4" y="56.6">11</text>
<text x="195.6" y="58.9">13</text>
<text x="230" y="58.9">11</text>
<text x="231.2" y="54.3">7</text>
<text x="62.8" y="65.7">E</text>
<text x="62.8" y="61.1">7</text>
<text x="95.9" y="65.7">1</text>
<text x="141.8" y="61.1">5</text>
<text x="154.5" y="61.1">6</text>
<text x="179.4" y="61.1">12</text>
<text x="231.2" y="63.4">8</text>
<text x="62.8" y="70.3">F</text>
<text x="95.9" y="70.3">2</text>
<text x="110.8" y="68">3</text>
<text x="141.8" y="70.3">1</text>
<text x="62.8" y="74.9">23</text>
<text x="141.8" y="74.9">2</text>
<text x="156.8" y="72.6">3</text>
<text x="70.7" y="79.4">4</text>
<text x="85.7" y="81.7">6</text>
<text x="132.7" y="81.7">9</text>
<text x="145.4" y="81.7">8</text>
<text x="180.7" y="81.7">3</text>
<text x="210.6" y="81.7">1</text>
<text x="70.7" y="84">5</text>
<text x="180.7" y="86.3">4</text>
<text x="195.6" y="86.3">6</text>
<text x="210.6" y="86.3">2</text>
<text x="225.6" y="84">3</text>
<text x="69.5" y="90.9">10</text>
<text x="70.7" y="95.4">9</text>
<text x="85.7" y="93.1">8</text>
<text x="155.6" y="93.1">1</text>
<text x="170.5" y="95.4">3</text>
<text x="179.4" y="95.4">11</text>
<text x="155.6" y="97.7">2</text>
<text x="179.4" y="100">10</text>
<text x="195.6" y="100">8</text>
<text x="69.5" y="107.1">12</text>
<text x="69.5" y="102.3">13</text>
<text x="85.7" y="104.8">11</text>
<text x="132.7" y="107.1">5</text>
<text x="132.7" y="102.3">4</text>
<text x="147.6" y="104.8">6</text>
<text x="180.7" y="104.8">9</text>
<text x="56" y="111.7">M</text>
<text x="180.7" y="114">4</text>
<text x="56" y="116.3">N</text>
<text x="132.7" y="118.5">1</text>
<text x="195.6" y="116.3">6</text>
<text x="56" y="120.8">R</text>
<text x="92.4" y="123.1">11</text>
<text x="106.2" y="123.1">10</text>
<text x="132.7" y="123.1">2</text>
<text x="147.6" y="125.4">6</text>
<text x="154.3" y="125.4">10</text>
<text x="85.7" y="130">8</text>
<text x="132.7" y="127.7">4</text>
<text x="155.6" y="130">9</text>
<text x="170.5" y="127.7">8</text>
<text x="180.7" y="127.7">1</text>
<text x="85.7" y="134.5">3</text>
<text x="132.7" y="132.3">5</text>
<text x="179.4" y="136.8">13</text>
<text x="180.7" y="132.3">2</text>
<text x="195.6" y="132.3">12</text>
<text x="85.7" y="139.1">21</text>
<text x="85.7" y="143.7">23</text>
<text x="131.5" y="143.7">12</text>
<text x="131.5" y="139.1">13</text>
<text x="147.6" y="141.4">11</text>
<text x="85.7" y="152.8">16</text>
<text x="85.7" y="157.4">15</text>
<text x="85.7" y="161.9">14</text>
<text x="85.7" y="166.5">11</text>
</g>
<g font-size="2.3" fill="#000080">
<text x="147.6" y="46.7">7404</text>
<text x="184.2" y="51">7401</text>
<text x="147.6" y="55.8">7404</text>
<text x="147.6" y="65">7404</text>
<text x="184.2" y="64.7">7401</text>
<text x="99.4" y="73.8">7437</text>
<text x="145.1" y="78.7">7408</text>
<text x="74" y="87.8">7437</text>
<text x="138.5" y="85.8">7404</text>
<text x="184.9" y="92.4">7410</text>
<text x="213.9" y="90.1">7437</text>
<text x="74" y="99.2">7437</text>
<text x="159.1" y="101.5">7400</text>
<text x="184.9" y="106.1">7410</text>
<text x="74" y="110.7">7437</text>
<text x="136" y="110.7">7400</text>
<text x="184.2" y="122.1">7437</text>
<text x="99.4" y="126.9">7404</text>
<text x="137" y="131.5">7420</text>
<text x="159.1" y="133.5">7400</text>
<text x="184.9" y="138.1">7410</text>
<text x="136" y="147.5">7400</text>
</g>
</svg>
